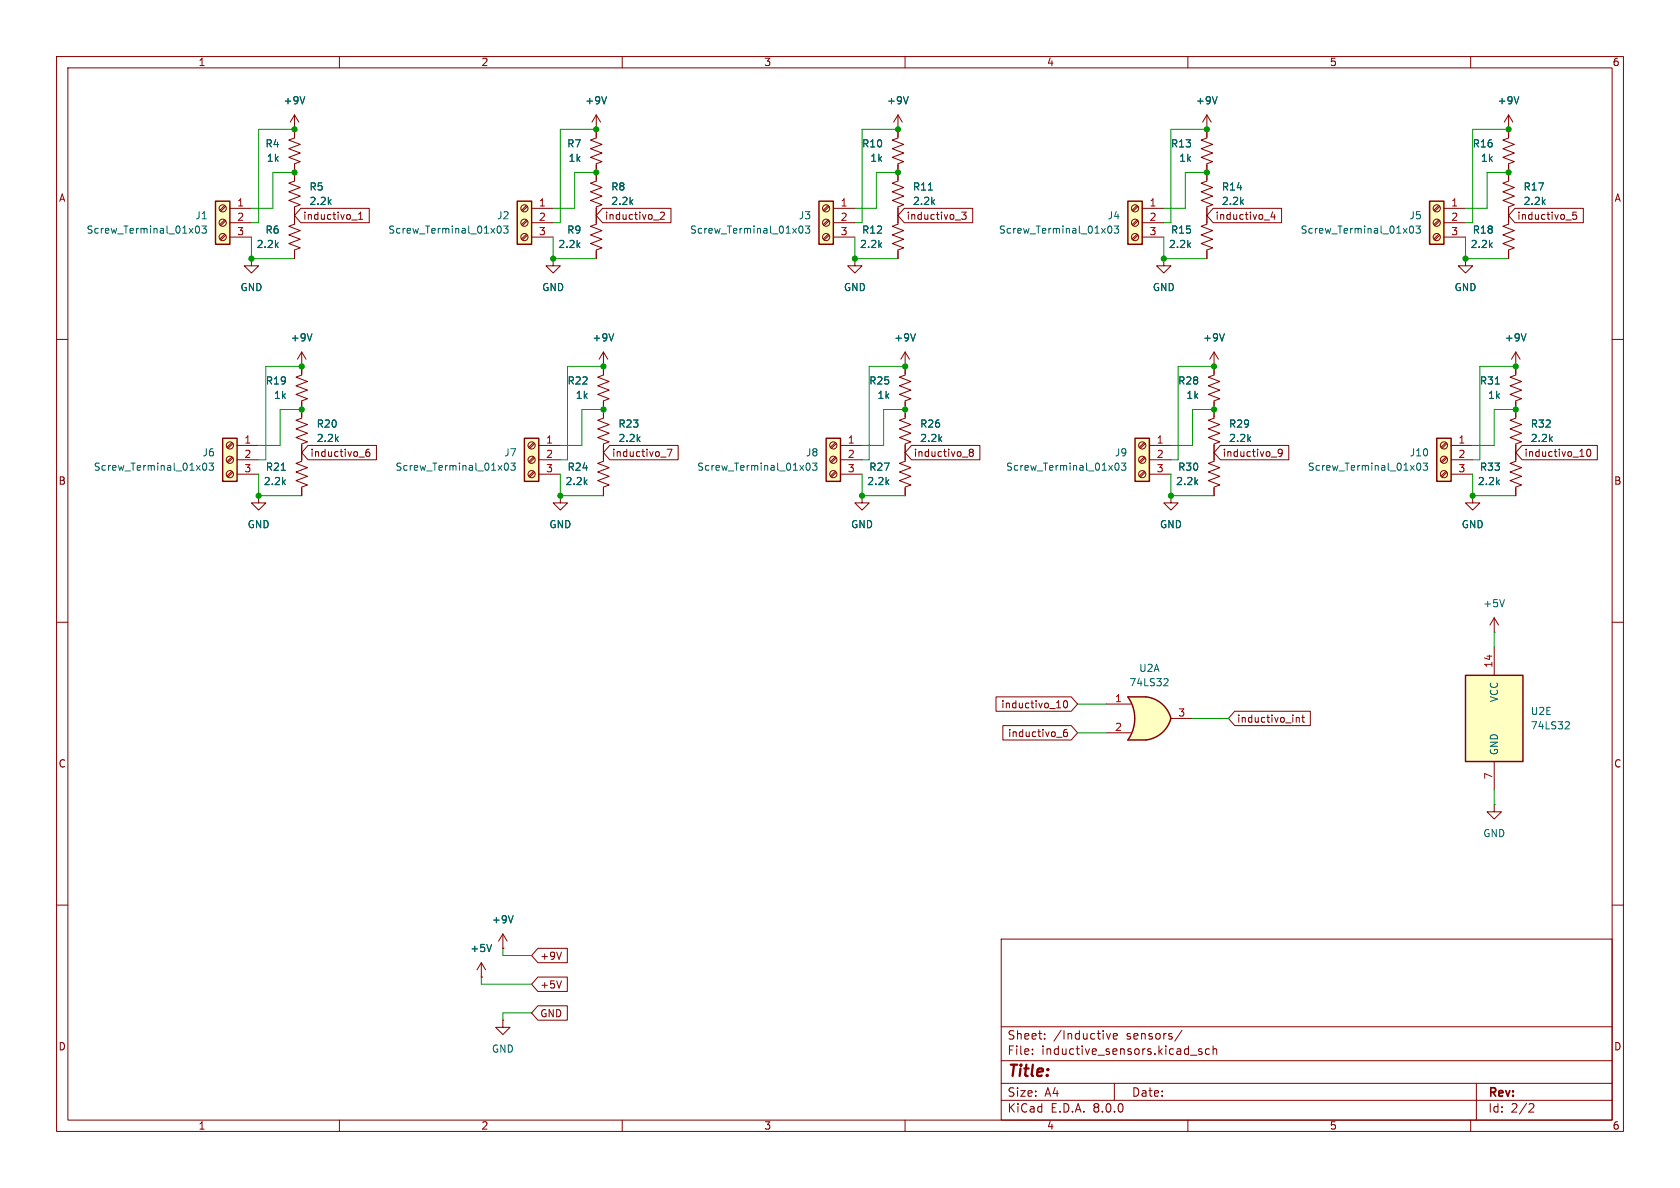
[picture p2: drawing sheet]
<svg xmlns="http://www.w3.org/2000/svg" width="297mm" height="210mm" viewBox="0 0 297 210" stroke-linecap="round" stroke-linejoin="round" font-family="sans-serif">
<g fill="none" stroke="#840000" stroke-width=".18">
<path d="M10 10h277v190h-277zM12 12h273v186h-273zM60 10v2M110 10v2M160 10v2M210 10v2M260 10v2M10 60h2M285 60h2M268 64.8h.1M268 62.2v4.1l-1 .4 2 .7-2 .8 2 .8-2 .7 2 .8-1 .4v1.5M268 62.2l.7 1.3"/>
<path d="M268 62.2l-.8 1.3M10 110h2M285 110h2M10 160h2M285 160h2M177 166h108v32h-108zM60 198v2M110 198v2M160 198v2M177 194.5h108M177 191.5h108M177 187.5h108"/>
<path d="M177 181.5h108M182.5 186.3v.1M182.5 185.5v.1M184.7 183.6v.1M184.7 182.8v.1M195.6 182.7l.4 1 .3-1M196.8 183.2l.7-.1v-.3l-.5-.1-.2 .2 .1 .7h.6M197 191.5v3M209 182.1l-1.3 2M210 198v2M210.5 186.5h1.1M212.5 185.5l-.4-.1-.2 .2 .1 .2 .5 .2v.3h-.6"/>
<path d="M213.8 185.5l-.4-.1-.3 .3v.4l.1 .2h.6M214.5 185.5l.2-.1 .3 .1 .1 .9M214.5 184.9v1.5M260 198v2M261 191.5v6.5M270.5 195.1l.5 .1 .2 .3-1 1.1h1"/>
</g>
<path d="M269.8 59l-.4 1.3M264.4 67.9h.7" fill="none" stroke="#006464" stroke-width=".18"/>
<path d="M259.1 119.4h10.1v15.2h-10.1z" fill="#ffffc2"/>
<path d="M259.1 119.4h10.1v15.2h-10.1z" fill="none" stroke="#840000" stroke-width=".25"/>
<path d="M106.7 72.4v1.5l-1 .4 2 .8-2 .7 2 .8-2 .7 2 .8-1 .4v1.5M264.2 114.3v5.1M264.2 134.6v5.1" fill="none" stroke="#840000" stroke-width=".18"/>
<path d="M276.9 127.6h.4l.2 .3-.8 .9h.8" fill="none" stroke="#006464" stroke-width=".18"/>
<path d="M38.1 35.6h2.5v7.6h-2.5z" fill="#ffffc2"/>
<path d="M38.1 35.6h2.5v7.6h-2.5z" fill="none" stroke="#840000" stroke-width=".25"/>
<g fill="none" stroke="#840000" stroke-width=".18">
<path d="M39.7 38.9l-.8 .8M39.7 36.3l-.8 .9M39.9 39l-.9 .9M39.9 36.5l-.9 .8M40.6 36.8h3.8M40.6 39.4h3.8M213.4 30.5v1.5l-1.1 .4 2.1 .7-2.1 .8 2.1 .8-2.1 .7 2.1 .8-1 .4v1.5M39.7 41.4l-.8 .8M39.9 41.6l-.9 .8M40.6 41.9h3.8"/>
<circle cx="39.4" cy="36.8" r=".63"/>
<circle cx="39.4" cy="39.4" r=".63"/>
<circle cx="39.4" cy="41.9" r=".63"/>
</g>
<path d="M35.7 39.9h.8l-.4 .5 .3 .2v.5l-.2 .1-.5-.1M34.7 40l.1-.1a.68 .68 0 0 1 .5 .7 .68 .68 0 0 1-.5 .6 .84 .84 0 0 1-.1-1.2z" fill="none" stroke="#006464" stroke-width=".18"/>
<path d="M252.7 35.6h2.6v7.6h-2.6z" fill="#ffffc2"/>
<path d="M252.7 35.6h2.6v7.6h-2.6z" fill="none" stroke="#840000" stroke-width=".25"/>
<g fill="none" stroke="#840000" stroke-width=".18">
<path d="M52.1 20.3v4.1l-1 .4 2 .7-2 .8 2 .8-2 .7 2 .8-1 .4v1.5M52.1 22.9h.1M52.1 20.3l.7 1.3M52.1 20.3l-.8 1.3M158.7 30.5v1.5l-1 .4 2.1 .7-2.1 .8 2.1 .8-2.1 .7 2.1 .8-1.1 .4v1.5M213.4 22.9h.1M213.4 20.3l.7 1.3M213.4 20.3v2.6M213.4 20.3l-.8 1.3M254.4 38.9l-.9 .8M254.4 36.3l-.9 .9M254.5 39l-.8 .9"/>
<path d="M254.5 36.5l-.8 .8M255.3 36.8h3.8M255.3 39.4h3.8M44.4 45.7v1.3h-1.2l1.2 1.3 1.3-1.3h-1.3M44.4 45.7h.1M254.4 41.4l-.9 .8M254.5 41.6l-.8 .8M255.3 41.9h3.8M53.3 62.2v4.1l-1 .4 2.1 .7-2.1 .8 2.1 .8-2.1 .7 2.1 .8-1.1 .4v3l-1 .4 2.1 .8-2.1 .7 2.1 .8-2.1 .7 2.1 .8-1.1 .4v1.5M53.3 64.8h.1M53.3 62.2l.8 1.3M53.3 62.2l-.7 1.3"/>
<circle cx="254" cy="39.4" r=".63"/>
<circle cx="254" cy="36.8" r=".63"/>
<circle cx="254" cy="41.9" r=".63"/>
</g>
<path d="M53.9 17.1l-.4 1.3M215.2 17.1l-.4 1.3M164.1 33.6h.7M250.3 39.9h.8l-.4 .5 .3 .2v.5l-.1 .1-.6-.1M55.2 59l-.5 1.3M249.4 40l.1-.1a.68 .68 0 0 1 .4 .7 .68 .68 0 0 1-.4 .6 .84 .84 0 0 1-.1-1.2z" fill="none" stroke="#006464" stroke-width=".18"/>
<path d="M39.4 77.5h2.5v7.6h-2.5z" fill="#ffffc2"/>
<path d="M39.4 77.5h2.5v7.6h-2.5z" fill="none" stroke="#840000" stroke-width=".25"/>
<g fill="none" stroke="#840000" stroke-width=".18">
<path d="M52.1 30.5v1.5l-1 .4 2 .7-2 .8 2 .8-2 .7 2 .8-1 .4v3l-1 .4 2 .8-2 .7 2 .8-2 .8 2 .7-1 .4v1.5M41 78.2l-.9 .9M41.2 78.4l-.9 .8M41.9 78.7h3.8M106.7 64.8h.1M106.7 62.2v4.1l-1 .4 2 .7-2 .8 2 .8-2 .7 2 .8-1 .4v1.5M106.7 62.2l.7 1.3M106.7 62.2l-.8 1.3M41 83.3l-.9 .9M41 80.8l-.9 .8M41.2 83.5l-.9 .8M41.2 80.9l-.9 .9"/>
<path d="M41.9 81.3h3.8M41.9 83.8h3.8M264.2 142.2v1.3h1.2l-1.2 1.3-1.3-1.3h1.3M264.2 142.2h.1"/>
<circle cx="40.6" cy="78.7" r=".63"/>
<circle cx="40.6" cy="83.8" r=".63"/>
<circle cx="40.6" cy="81.3" r=".63"/>
</g>
<path d="M108.5 59l-.4 1.3M36 81.9h.1a.68 .68 0 0 1 .5 .6 .68 .68 0 0 1-.5 .6 .84 .84 0 0 1-.1-1.2zM37 81.9h.7l-.4 .4 .4 .2v.5l-.2 .1-.5-.1" fill="none" stroke="#006464" stroke-width=".18"/>
<path d="M202 125.6l5 1.4a5.2 5.2 0 0 1-4.4 3.8z" fill="#ffffc2" stroke="#ffffc2" stroke-width=".18"/>
<path d="M199.4 130.8h3.2M199.4 123.2h3.2" fill="none" stroke="#ffffc2" stroke-width=".18"/>
<path d="M199.4 123.2h3.2v7.6h-3.2a6.7 6.7 0 0 0 0-7.6z" fill="#ffffc2"/>
<path d="M202.6 123.2a5.1 5.1 0 0 1 4.4 3.8l-5 1.3z" fill="#ffffc2" stroke="#ffffc2" stroke-width=".18"/>
<path d="M202.6 123.2h-3.2a6.6 6.6 0 0 1 0 7.6h3.2M202.6 123.2a5.1 5.1 0 0 1 4.4 3.8M207 127a5.2 5.2 0 0 1-4.4 3.8" fill="none" stroke="#840000" stroke-width=".25"/>
<g fill="none" stroke="#840000" stroke-width=".18">
<path d="M97.8 45.7v1.3h-1.3l1.3 1.3 1.3-1.3h-1.3M97.8 45.7h.1M160 62.2v4.1l-1 .4 2 .7-2 .8 2 .8-2 .7 2 .8-1 .4v3l-1 .4 2 .8-2 .7 2 .8-2 .7 2 .8-1 .4v3l-1 .4 2 .8-2 .7 2 .8-2 .8 2 .7-1 .4v1.5M160 64.8h.1M160 62.2l.8 1.3M160 62.2l-.7 1.3M268 72.4v1.5l-1 .4 2 .8-2 .7 2 .8-2 .7 2 .8-1 .4v3l-1 .4 2 .8-2 .7 2 .8-2 .8 2 .7-1 .4v1.5M260.3 87.6v1.3h-1.2l1.2 1.3 1.3-1.3h-1.3M260.3 87.6h.1M264.2 111.8h.1M264.2 109.2l-.8 1.3M264.2 109.2v2.6"/>
<path d="M264.2 109.2l.7 1.3M195.6 124.5h4.3M195.6 129.5h4.3M207 127h3.8"/>
</g>
<path d="M161.8 59l-.4 1.3M206 120h.4l.1 .3-.8 .9h.8M266 106l-.4 1.3" fill="none" stroke="#006464" stroke-width=".18"/>
<path d="M146 77.5h2.6v7.6h-2.6z" fill="#ffffc2"/>
<path d="M146 77.5h2.6v7.6h-2.6z" fill="none" stroke="#840000" stroke-width=".25"/>
<g fill="none" stroke="#840000" stroke-width=".18">
<path d="M158.7 22.9h.1M158.7 20.3v4.1l-1 .4 2.1 .7-2.1 .8 2.1 .8-2.1 .7 2.1 .8-1.1 .4v1.5M158.7 20.3l.8 1.3M158.7 20.3l-.7 1.3M266.7 38.1v1.5l-1 .4 2 .8-2 .7 2 .8-2 .8 2 .7-1 .4v1.5M259.1 45.7v1.3h-1.3l1.3 1.3 1.2-1.3h-1.2M259.1 45.7h.1M147.7 78.2l-.9 .9M147.9 78.4l-.9 .8M148.6 78.7h3.8M147.7 83.3l-.9 .9M147.7 80.8l-.9 .8"/>
<path d="M147.9 83.5l-.9 .8M147.9 80.9l-.9 .9M148.6 81.3h3.8M148.6 83.8h3.8"/>
<circle cx="147.3" cy="78.7" r=".63"/>
<circle cx="147.3" cy="81.3" r=".63"/>
<circle cx="147.3" cy="83.8" r=".63"/>
</g>
<path d="M160.6 17.1l-.5 1.3M142.6 82l.2-.1a.68 .68 0 0 1 .4 .6 .68 .68 0 0 1-.4 .6l-.2-.1-.1-.4zM143.6 81.9h.8l-.4 .4 .4 .2v.5l-.2 .1-.6-.1" fill="none" stroke="#006464" stroke-width=".18"/>
<path d="M254 77.5h2.5v7.6h-2.5z" fill="#ffffc2"/>
<path d="M254 77.5h2.5v7.6h-2.5z" fill="none" stroke="#840000" stroke-width=".25"/>
<g fill="none" stroke="#840000" stroke-width=".18">
<path d="M255.6 78.2l-.8 .9M255.8 78.4l-.9 .8M256.5 78.7h3.8M255.6 83.3l-.8 .9M255.6 80.8l-.8 .8M255.8 83.5l-.9 .8M255.8 80.9l-.9 .9M256.5 81.3h3.8M256.5 83.8h3.8"/>
<circle cx="255.3" cy="78.7" r=".63"/>
<circle cx="255.3" cy="81.3" r=".63"/>
<circle cx="255.3" cy="83.8" r=".63"/>
</g>
<path d="M250.6 81.9h.1a.68 .68 0 0 1 .5 .6 .68 .68 0 0 1-.5 .6 .84 .84 0 0 1-.1-1.2zM251.6 81.9h.8l-.4 .4 .3 .2v.5l-.2 .1-.5-.1" fill="none" stroke="#006464" stroke-width=".18"/>
<path d="M91.4 35.6h2.6v7.6h-2.6z" fill="#ffffc2"/>
<path d="M91.4 35.6h2.6v7.6h-2.6z" fill="none" stroke="#840000" stroke-width=".25"/>
<g fill="none" stroke="#840000" stroke-width=".18">
<path d="M93.1 38.9l-.9 .8M93.1 36.3l-.9 .9M93.2 39l-.8 .9M93.2 36.5l-.8 .8M94 36.8h3.8M94 39.4h3.8M105.4 22.9h.1M105.4 20.3v4.1l-1 .4 2 .7-2 .8 2 .8-2 .7 2 .8-1 .4v1.5M105.4 20.3l.8 1.3M105.4 20.3l-.8 1.3M266.7 20.3v4.1l-1 .4 2 .7-2 .8 2 .8-2 .7 2 .8-1 .4v3l-1 .4 2 .7-2 .8 2 .8-2 .7 2 .8-1 .4v1.5M266.7 22.9h.1"/>
<path d="M266.7 20.3l.8 1.3M266.7 20.3l-.8 1.3M93.1 41.4l-.9 .8M93.2 41.6l-.8 .8M94 41.9h3.8M151.1 45.7v1.3h-1.2l1.2 1.3 1.3-1.3h-1.3M151.1 45.7h.1"/>
<circle cx="92.7" cy="39.4" r=".63"/>
<circle cx="92.7" cy="36.8" r=".63"/>
<circle cx="92.7" cy="41.9" r=".63"/>
</g>
<path d="M107.2 17.1l-.4 1.3M268.5 17.1l-.4 1.3M89 39.9h.8l-.4 .5 .4 .2v.5l-.2 .1-.6-.1M88.1 40l.1-.1a.68 .68 0 0 1 .4 .7 .68 .68 0 0 1-.4 .6 .84 .84 0 0 1-.1-1.2z" fill="none" stroke="#006464" stroke-width=".18"/>
<path d="M144.8 35.6h2.5v7.6h-2.5z" fill="#ffffc2"/>
<path d="M144.8 35.6h2.5v7.6h-2.5z" fill="none" stroke="#840000" stroke-width=".25"/>
<g fill="none" stroke="#840000" stroke-width=".18">
<path d="M146.4 38.9l-.9 .8M146.4 36.3l-.9 .9M146.6 39l-.9 .9M146.6 36.5l-.9 .8M147.3 36.8h3.8M147.3 39.4h3.8M158.7 38.1v1.5l-1 .4 2.1 .8-2.1 .7 2.1 .8-2.1 .8 2.1 .7-1.1 .4v1.5M146.4 41.4l-.9 .8M146.6 41.6l-.9 .8M147.3 41.9h3.8M214.6 64.8h.1M214.6 72.4v1.5l-1 .4 2 .8-2 .7 2 .8-2 .7 2 .8-1 .4v1.5"/>
<path d="M214.6 62.2l.8 1.3M214.6 62.2v2.6M214.6 62.2l-.7 1.3M99.1 87.6v1.3h-1.3l1.3 1.3 1.2-1.3h-1.2M99.1 87.6h.1M106.7 80v1.5l-1 .4 2 .8-2 .7 2 .8-2 .8 2 .7-1 .4v1.5"/>
<circle cx="146" cy="36.8" r=".63"/>
<circle cx="146" cy="39.4" r=".63"/>
<circle cx="146" cy="41.9" r=".63"/>
</g>
<path d="M142.4 39.9h.8l-.5 .5 .4 .2v.5l-.2 .1-.5-.1M141.4 40l.1-.1a.68 .68 0 0 1 .5 .7 .68 .68 0 0 1-.5 .6 .84 .84 0 0 1-.1-1.2zM216.4 59l-.4 1.3" fill="none" stroke="#006464" stroke-width=".18"/>
<path d="M92.7 77.5h2.5v7.6h-2.5z" fill="#ffffc2"/>
<path d="M92.7 77.5h2.5v7.6h-2.5z" fill="none" stroke="#840000" stroke-width=".25"/>
<g fill="none" stroke="#840000" stroke-width=".18">
<path d="M94.3 78.2l-.8 .9M94.5 78.4l-.9 .8M95.2 78.7h3.9M45.7 87.6v1.3h-1.3l1.3 1.3 1.3-1.3h-1.3M45.7 87.6h.1M53.3 80v1.5l-1 .4 2.1 .8-2.1 .7 2.1 .8-2.1 .8 2.1 .7-1.1 .4v1.5M94.3 83.3l-.8 .9M94.3 80.8l-.8 .8M94.5 83.5l-.9 .8M94.5 80.9l-.9 .9M95.2 81.3h3.9M95.2 83.8h3.9"/>
<path d="M85.1 172.7h.1M85.1 170.2l-.8 1.3M85.1 170.2v2.5M85.1 170.2l.8 1.3M88.9 167.6h.1M88.9 165.1l.8 1.3M88.9 165.1v2.5M88.9 165.1l-.8 1.3M88.9 180.3v1.3h-1.3l1.3 1.3 1.3-1.3h-1.3M88.9 180.3h.1"/>
<circle cx="94" cy="78.7" r=".63"/>
<circle cx="94" cy="83.8" r=".63"/>
<circle cx="94" cy="81.3" r=".63"/>
</g>
<path d="M49.7 83.1h.7M89.3 82l.2-.1a.68 .68 0 0 1 .4 .6 .68 .68 0 0 1-.4 .6l-.2-.1-.1-.4zM90.3 81.9h.8l-.4 .4 .3 .2v.5l-.2 .1-.5-.1M86.9 166.9l-.4 1.3M90.7 161.9l-.4 1.2" fill="none" stroke="#006464" stroke-width=".18"/>
<path d="M199.4 35.6h2.5v7.6h-2.5z" fill="#ffffc2"/>
<path d="M199.4 35.6h2.5v7.6h-2.5z" fill="none" stroke="#840000" stroke-width=".25"/>
<g fill="none" stroke="#840000" stroke-width=".18">
<path d="M201 38.9l-.8 .8M201 36.3l-.8 .9M201.2 39l-.9 .9M201.2 36.5l-.9 .8M201.9 36.8h3.8M201.9 39.4h3.8M213.4 38.1v1.5l-1.1 .4 2.1 .8-2.1 .7 2.1 .8-2.1 .8 2.1 .7-1 .4v1.5M213.4 22.9v1.5l-1.1 .4 2.1 .7-2.1 .8 2.1 .8-2.1 .7 2.1 .8-1 .4v1.5M201 41.4l-.8 .8M201.2 41.6l-.9 .8M201.9 41.9h3.8M205.7 45.7v1.3h-1.2l1.2 1.3 1.3-1.3h-1.3"/>
<path d="M205.7 45.7h.1M214.6 64.8v1.5l-1 .4 2 .7-2 .8 2 .8-2 .7 2 .8-1 .4v1.5M152.4 87.6v1.3h-1.3l1.3 1.3 1.3-1.3h-1.3M152.4 87.6h.1M214.6 80v1.5l-1 .4 2 .8-2 .7 2 .8-2 .8 2 .7-1 .4v1.5"/>
<circle cx="200.7" cy="36.8" r=".63"/>
<circle cx="200.7" cy="39.4" r=".63"/>
<circle cx="200.7" cy="41.9" r=".63"/>
</g>
<path d="M197 39.9h.8l-.5 .5 .4 .2v.5l-.2 .1-.5-.1M196 40l.1-.1a.68 .68 0 0 1 .5 .7 .68 .68 0 0 1-.5 .6 .84 .84 0 0 1-.1-1.2z" fill="none" stroke="#006464" stroke-width=".18"/>
<path d="M200.7 77.5h2.5v7.6h-2.5z" fill="#ffffc2"/>
<path d="M200.7 77.5h2.5v7.6h-2.5z" fill="none" stroke="#840000" stroke-width=".25"/>
<g fill="none" stroke="#840000" stroke-width=".18">
<path d="M52.1 22.9h.1M52.1 22.9v1.2M52.1 29.2v2.6M52.1 36.8v2.6M53.2 36.8h12.1v2.6h-12.1l-1.1-1.3zM62.2 38.9h1M63.4 38.8h.7M63.4 37.9l.4-.4v1.3M105.4 29.2v2.8l-1 .4 2 .7-2 .8 2 .8-2 .7 2 .8-1 .4v3l-1 .4 2 .8-2 .7 2 .8-2 .8 2 .7-1 .4v1.5M105.4 22.9h.1M105.4 22.9v1.2M106.5 36.8h12.1v2.6h-12.1l-1.1-1.3z"/>
<path d="M115.5 38.9h1M116.7 37.6l.5-.1 .3 .4-.8 .9h.8M158.7 22.9h.1M158.7 22.9v1.2M158.7 29.2v2.6M158.7 36.8v2.6M159.9 36.8h12.1v2.6h-12.1l-1.2-1.3zM168.9 38.9h.9M170 37.5h.8l-.4 .5 .3 .1v.5l-.1 .2-.6-.2M213.4 22.9h.1M213.4 22.9v1.2M213.4 29.2v2.6"/>
<path d="M213.4 36.8v2.6M214.5 36.8h12.1v2.6h-12.1l-1.1-1.3zM223.5 38.9h.9M225 37.4l-.3 .9h.8M225.3 37.9v.9M266.7 22.9h.1M266.7 22.9v1.2M266.7 29.2v2.6M266.7 36.8v2.6M267.8 36.8h12.1v2.6h-12.1l-1.1-1.3zM276.8 38.9h1M278.7 37.5h-.6l-.1 .6 .2-.1h.4l.2 .2-.1 .4-.2 .2-.5-.2"/>
<path d="M44.4 45.7h.1M52.1 44.5v1.2M97.8 45.7h.1M151.1 45.7h.1M158.7 44.5v1.2M205.7 45.7h.1M213.4 44.5v1.2M259.1 45.7h.1M266.7 44.5v1.2M53.3 64.8h.1M53.3 64.8v1.2M53.3 71.1v2.6"/>
<path d="M53.3 78.7v2.6M54.5 78.7h12.1v2.6h-12.1l-1.2-1.3zM65.3 79.4l-.4 .1a.86 .86 0 0 0 0 1.2l.4-.1 .1-.5-.3-.2-.3 .1-.1 .1M106.7 64.8h.1M106.7 64.8v1.2M106.7 71.1v2.6M106.7 78.7v2.6M107.8 78.7h12.1v2.6h-12.1l-1.1-1.3zM117.9 79.4h.9l-.6 1.3M160 64.8h.1M160 64.8v1.2M160 71.1v2.6"/>
<path d="M160 78.7v2.6M161.1 78.7h12.1v2.6h-12.1l-1.1-1.3zM171.6 80l-.3-.3 .3-.3h.2l.3 .3-.3 .3M171.6 80l-.3 .2 .1 .4 .2 .1h.2l.3-.3v-.2l-.3-.2M171.6 80h.2M202.3 78.2l-.9 .9M202.5 78.4l-.9 .8M203.2 78.7h3.8M214.6 64.8h.1M214.6 64.8v1.2M214.6 71.1v2.6M214.6 78.7v2.6"/>
<path d="M215.7 78.7h12.1v2.6h-12.1l-1.1-1.3zM226.7 80l-.3 .2-.3-.1-.1-.1 .1-.5 .3-.1 .2 .1a.84 .84 0 0 1-.3 1.2h-.2M268 64.8h.1M268 64.8v1.2M268 71.1v2.6M268 78.7v2.6M269.1 78.7h13.3v2.6h-13.3l-1.1-1.3zM280.6 79.5l.2-.1a.68 .68 0 0 1 .4 .6 .68 .68 0 0 1-.4 .7l-.2-.1-.1-.4zM45.7 87.6h.1M53.3 86.4v1.2M63.5 80.8h.9M99.1 87.6h.1"/>
<path d="M106.7 86.4v1.2M116.8 80.8h1M152.4 87.6h.1M160 86.4v1.2M170.1 80.8h1M202.3 83.3l-.9 .9M202.3 80.8l-.9 .8M202.5 83.5l-.9 .8M202.5 80.9l-.9 .9M203.2 81.3h3.8M203.2 83.8h3.8M207 87.6v1.3h-1.3l1.3 1.3 1.3-1.3h-1.3"/>
<path d="M207 87.6h.1M214.6 86.4v1.2M224.7 80.8h1M260.3 87.6h.1M268 86.4v1.2M279.3 80.7h.7M176.1 123.2h13.3l1.1 1.3-1.1 1.2h-13.3zM177.3 128.3h12.1l1.1 1.2-1.1 1.3h-12.1zM186.8 130.3h1M186.8 125.1h.7M188.2 123.9h.1a.68 .68 0 0 1 .4 .6 .68 .68 0 0 1-.4 .6 .84 .84 0 0 1-.1-1.2zM188.6 128.9l-.4 .1a.86 .86 0 0 0 0 1.2l.5-.1v-.4l-.2-.3h-.3l-.2 .3"/>
<path d="M218.3 125.7h13.4v2.6h-13.4l-1.1-1.3zM229.2 126.8v.9M229.2 126.9l.1-.1 .3 .1 .1 .8M230.1 126.8h.5M230.3 126.4v1.1l.3 .2M85.1 172.7h.1M88.9 167.6h.1M95.1 172.7h5.2v2.6h-5.2l-1.1-1.3zM95.1 167.6h5.2v2.6h-5.2l-1.1-1.3zM95.1 177.8h5.2v2.5h-5.2l-1.1-1.2zM99.3 173.4l-.5 1.3M99.3 168.3l-.5 1.3"/>
<circle cx="201.9" cy="78.7" r=".63"/>
<circle cx="201.9" cy="83.8" r=".63"/>
<circle cx="201.9" cy="81.3" r=".63"/>
</g>
<g fill="none" stroke="#006464" stroke-width=".18">
<path d="M53.9 17.1l-.4 1.3M107.2 17.1l-.4 1.3M160.6 17.1l-.5 1.3M215.2 17.1l-.4 1.3M268.5 17.1l-.4 1.3M164.1 33.6h.7M55.2 59l-.5 1.3M108.5 59l-.4 1.3M161.8 59l-.4 1.3M216.4 59l-.4 1.3M269.8 59l-.4 1.3M264.4 67.9h.7"/>
<path d="M49.7 83.1h.7M197.3 81.9h.1a.68 .68 0 0 1 .4 .6 .68 .68 0 0 1-.4 .6 .84 .84 0 0 1-.1-1.2zM198.3 81.9h.7l-.4 .4 .4 .2v.5l-.2 .1-.5-.1M86.9 166.9l-.4 1.3M90.7 161.9l-.4 1.2"/>
</g>
<g fill="none" stroke="#009600" stroke-width=".18">
<path d="M52.1 30.5h-3.8v6.3h-3.9M52.1 22.9h-6.4v16.5h-1.3M105.4 30.5h-3.8v6.3h-3.8M105.4 22.9h-6.3v16.5h-1.3M158.7 30.5h-3.8v6.3h-3.8M158.7 22.9h-6.3v16.5h-1.3M213.4 30.5h-3.9v6.3h-3.8M213.4 22.9h-6.4v16.5h-1.3M266.7 22.9h-6.4v16.5h-1.2M266.7 30.5h-3.8v6.3h-3.8M44.4 41.9v3.8h7.7M97.8 41.9v3.8h7.6"/>
<path d="M151.1 41.9v3.8h7.6M205.7 41.9v3.8h7.7M259.1 41.9v3.8h7.6M53.3 64.8h-6.3v16.5h-1.3M53.3 72.4h-3.8v6.3h-3.8M106.7 64.8h-6.4v16.5h-1.2M106.7 72.4h-3.8v6.3h-3.8M160 64.8h-6.3v16.5h-1.3M160 72.4h-3.8v6.3h-3.8M214.6 64.8h-6.3v16.5h-1.3M214.6 72.4h-3.8v6.3h-3.8M268 72.4h-3.8v6.3h-3.9"/>
<path d="M268 64.8h-6.4v16.5h-1.3M45.7 83.8v3.8h7.6M99.1 83.8v3.8h7.6M152.4 83.8v3.8h7.6M207 83.8v3.8h7.6M260.3 83.8v3.8h7.7M264.2 111.8v2.5M190.5 129.5h5.1M190.5 124.5h5.1M210.8 127h6.4M264.2 139.7v2.5M85.1 172.7v1.3h8.9"/>
<path d="M88.9 167.6v1.3h5.1M94 179.1h-5.1v1.2"/>
</g>
<g fill="#009600" stroke="#009600" stroke-width=".18">
<circle cx="44.4" cy="45.7" r=".46"/>
<circle cx="52.1" cy="22.9" r=".46"/>
<circle cx="52.1" cy="30.5" r=".46"/>
<circle cx="152.4" cy="87.6" r=".46"/>
<circle cx="158.7" cy="30.5" r=".46"/>
<circle cx="158.7" cy="22.9" r=".46"/>
<circle cx="151.1" cy="45.7" r=".46"/>
<circle cx="268" cy="64.8" r=".46"/>
<circle cx="268" cy="72.4" r=".46"/>
<circle cx="259.1" cy="45.7" r=".46"/>
<circle cx="213.4" cy="22.9" r=".46"/>
<circle cx="266.7" cy="22.9" r=".46"/>
<circle cx="266.7" cy="30.5" r=".46"/>
<circle cx="260.3" cy="87.6" r=".46"/>
<circle cx="214.6" cy="72.4" r=".46"/>
<circle cx="53.3" cy="64.8" r=".46"/>
<circle cx="53.3" cy="72.4" r=".46"/>
<circle cx="99.1" cy="87.6" r=".46"/>
<circle cx="45.7" cy="87.6" r=".46"/>
<circle cx="106.7" cy="72.4" r=".46"/>
<circle cx="205.7" cy="45.7" r=".46"/>
<circle cx="160" cy="72.4" r=".46"/>
<circle cx="160" cy="64.8" r=".46"/>
<circle cx="213.4" cy="30.5" r=".46"/>
<circle cx="214.6" cy="64.8" r=".46"/>
<circle cx="207" cy="87.6" r=".46"/>
<circle cx="105.4" cy="30.5" r=".46"/>
<circle cx="106.7" cy="64.8" r=".46"/>
<circle cx="97.8" cy="45.7" r=".46"/>
<circle cx="105.4" cy="22.9" r=".46"/>
</g>
<text font-size="2.8" fill="#840000" x="178" y="190.9">Title:</text>
<g font-size="2.1" fill="#840000">
<text x="178" y="184">Sheet:</text>
<text x="186.2" y="184">/Inductive</text>
<text x="199.2" y="184">sensors/</text>
<text x="178" y="186.7">File:</text>
<text x="184.1" y="186.7">inductive_sensors.kicad_sch</text>
<text x="178" y="196.9">KiCad</text>
<text x="178" y="194.1">Size:</text>
<text x="184.7" y="194.1">A4</text>
<text x="185.7" y="196.9">E.D.A.</text>
<text x="193.3" y="196.9">8.0.0</text>
<text x="200" y="194.1">Date:</text>
<text x="263" y="194.3">Rev:</text>
<text x="263" y="196.9">Id:</text>
<text x="267.1" y="196.9">2/2</text>
</g>
<g font-size="1.8" fill="#840000">
<text x="35" y="11.9">1</text>
<text x="85" y="11.9">2</text>
<text x="135" y="11.9">3</text>
<text x="185" y="11.9">4</text>
<text x="235" y="11.9">5</text>
<text x="285" y="11.9">6</text>
<text x="10.3" y="35.9">A</text>
<text x="285.3" y="35.9">A</text>
<text x="53.5" y="39.1">inductivo_1</text>
<text x="106.8" y="39.1">inductivo_2</text>
<text x="160.2" y="39.1">inductivo_3</text>
<text x="214.8" y="39.1">inductivo_4</text>
<text x="268.1" y="39.1">inductivo_5</text>
<text x="54.8" y="81">inductivo_6</text>
<text x="108.1" y="81">inductivo_7</text>
<text x="161.4" y="81">inductivo_8</text>
<text x="216.1" y="81">inductivo_9</text>
<text x="269.4" y="81">inductivo_10</text>
<text x="10.3" y="85.9">B</text>
<text x="285.3" y="85.9">B</text>
<text x="176.9" y="125.4">inductivo_10</text>
<text x="178.1" y="130.5">inductivo_6</text>
<text x="218.6" y="128">inductivo_int</text>
<text x="10.3" y="135.9">C</text>
<text x="285.3" y="135.9">C</text>
<text x="95.4" y="169.9">+9V</text>
<text x="95.4" y="174.9">+5V</text>
<text x="10.3" y="185.9">D</text>
<text x="95.4" y="180">GND</text>
<text x="285.3" y="185.9">D</text>
<text x="35" y="199.9">1</text>
<text x="85" y="199.9">2</text>
<text x="135" y="199.9">3</text>
<text x="185" y="199.9">4</text>
<text x="235" y="199.9">5</text>
<text x="285" y="199.9">6</text>
</g>
<g font-size="1.8" fill="#006464">
<text x="50" y="18.6">+9V</text>
<text x="103.4" y="18.6">+9V</text>
<text x="156.7" y="18.6">+9V</text>
<text x="211.3" y="18.6">+9V</text>
<text x="264.7" y="18.6">+9V</text>
<text x="46.8" y="26.3">R4</text>
<text x="47.1" y="28.8">1k</text>
<text x="100.2" y="26.3">R7</text>
<text x="100.4" y="28.8">1k</text>
<text x="152.3" y="26.3">R10</text>
<text x="153.8" y="28.8">1k</text>
<text x="206.9" y="26.3">R13</text>
<text x="208.4" y="28.8">1k</text>
<text x="260.3" y="26.3">R16</text>
<text x="261.7" y="28.8">1k</text>
<text x="54.6" y="33.9">R5</text>
<text x="108" y="33.9">R8</text>
<text x="161.3" y="33.9">R11</text>
<text x="215.9" y="33.9">R14</text>
<text x="269.3" y="33.9">R17</text>
<text x="15.2" y="41.5">Screw_Terminal_01x03</text>
<text x="34.4" y="39">J1</text>
<text x="46.8" y="41.5">R6</text>
<text x="54.6" y="36.4">2.2k</text>
<text x="68.5" y="41.5">Screw_Terminal_01x03</text>
<text x="87.8" y="39">J2</text>
<text x="100.2" y="41.5">R9</text>
<text x="108" y="36.4">2.2k</text>
<text x="121.9" y="41.5">Screw_Terminal_01x03</text>
<text x="141.1" y="39">J3</text>
<text x="152.3" y="41.5">R12</text>
<text x="161.3" y="36.4">2.2k</text>
<text x="176.5" y="41.5">Screw_Terminal_01x03</text>
<text x="195.7" y="39">J4</text>
<text x="206.9" y="41.5">R15</text>
<text x="215.9" y="36.4">2.2k</text>
<text x="229.8" y="41.5">Screw_Terminal_01x03</text>
<text x="249.1" y="39">J5</text>
<text x="260.3" y="41.5">R18</text>
<text x="269.3" y="36.4">2.2k</text>
<text x="45.3" y="44">2.2k</text>
<text x="98.6" y="44">2.2k</text>
<text x="151.9" y="44">2.2k</text>
<text x="206.6" y="44">2.2k</text>
<text x="259.9" y="44">2.2k</text>
<text x="42.4" y="51.7">GND</text>
<text x="95.8" y="51.7">GND</text>
<text x="149.1" y="51.7">GND</text>
<text x="203.7" y="51.7">GND</text>
<text x="257" y="51.7">GND</text>
<text x="51.3" y="60.6">+9V</text>
<text x="104.6" y="60.6">+9V</text>
<text x="158" y="60.6">+9V</text>
<text x="212.6" y="60.6">+9V</text>
<text x="265.9" y="60.6">+9V</text>
<text x="46.9" y="68.2">R19</text>
<text x="48.3" y="70.7">1k</text>
<text x="100.2" y="68.2">R22</text>
<text x="101.7" y="70.7">1k</text>
<text x="153.6" y="68.2">R25</text>
<text x="155" y="70.7">1k</text>
<text x="208.2" y="68.2">R28</text>
<text x="209.6" y="70.7">1k</text>
<text x="261.5" y="68.2">R31</text>
<text x="263" y="70.7">1k</text>
<text x="55.9" y="75.8">R20</text>
<text x="109.2" y="75.8">R23</text>
<text x="162.6" y="75.8">R26</text>
<text x="217.2" y="75.8">R29</text>
<text x="270.5" y="75.8">R32</text>
<text x="16.5" y="83.4">Screw_Terminal_01x03</text>
<text x="35.7" y="80.9">J6</text>
<text x="46.9" y="83.4">R21</text>
<text x="55.9" y="78.3">2.2k</text>
<text x="69.8" y="83.4">Screw_Terminal_01x03</text>
<text x="89.1" y="80.9">J7</text>
<text x="100.2" y="83.4">R24</text>
<text x="109.2" y="78.3">2.2k</text>
<text x="123.2" y="83.4">Screw_Terminal_01x03</text>
<text x="142.4" y="80.9">J8</text>
<text x="153.6" y="83.4">R27</text>
<text x="162.6" y="78.3">2.2k</text>
<text x="177.8" y="83.4">Screw_Terminal_01x03</text>
<text x="197" y="80.9">J9</text>
<text x="208.2" y="83.4">R30</text>
<text x="217.2" y="78.3">2.2k</text>
<text x="231.1" y="83.4">Screw_Terminal_01x03</text>
<text x="249.1" y="80.9">J10</text>
<text x="261.5" y="83.4">R33</text>
<text x="270.5" y="78.3">2.2k</text>
<text x="46.5" y="86">2.2k</text>
<text x="99.9" y="86">2.2k</text>
<text x="153.2" y="86">2.2k</text>
<text x="207.8" y="86">2.2k</text>
<text x="261.2" y="86">2.2k</text>
<text x="43.7" y="93.6">GND</text>
<text x="97" y="93.6">GND</text>
<text x="150.4" y="93.6">GND</text>
<text x="205" y="93.6">GND</text>
<text x="258.3" y="93.6">GND</text>
<text x="262.1" y="107.5">+5V</text>
<text x="201.3" y="119">U2A</text>
<text x="199.6" y="121.5">74LS32</text>
<text x="265" y="124.2" transform="rotate(-90 265 124.2)">VCC</text>
<text x="270.5" y="126.6">U2E</text>
<text x="270.5" y="129.1">74LS32</text>
<text x="265" y="133.6" transform="rotate(-90 265 133.6)">GND</text>
<text x="262.1" y="148.2">GND</text>
<text x="86.9" y="163.4">+9V</text>
<text x="83.1" y="168.5">+5V</text>
<text x="86.9" y="186.3">GND</text>
</g>
<g font-size="1.8" fill="#a90000">
<text x="41.8" y="36.6">1</text>
<text x="41.8" y="39.1">2</text>
<text x="41.8" y="41.7">3</text>
<text x="95.2" y="36.6">1</text>
<text x="95.2" y="39.1">2</text>
<text x="95.2" y="41.7">3</text>
<text x="148.5" y="36.6">1</text>
<text x="148.5" y="39.1">2</text>
<text x="148.5" y="41.7">3</text>
<text x="203.1" y="36.6">1</text>
<text x="203.1" y="39.1">2</text>
<text x="203.1" y="41.7">3</text>
<text x="256.5" y="36.6">1</text>
<text x="256.5" y="39.1">2</text>
<text x="256.5" y="41.7">3</text>
<text x="43.1" y="78.5">1</text>
<text x="43.1" y="81">2</text>
<text x="43.1" y="83.6">3</text>
<text x="96.4" y="78.5">1</text>
<text x="96.4" y="81">2</text>
<text x="96.4" y="83.6">3</text>
<text x="149.8" y="78.5">1</text>
<text x="149.8" y="81">2</text>
<text x="149.8" y="83.6">3</text>
<text x="204.4" y="78.5">1</text>
<text x="204.4" y="81">2</text>
<text x="204.4" y="83.6">3</text>
<text x="257.7" y="78.5">1</text>
<text x="257.7" y="81">2</text>
<text x="257.7" y="83.6">3</text>
<text x="263.9" y="118.2" transform="rotate(-90 263.9 118.2)">14</text>
<text x="197" y="124.2">1</text>
<text x="197" y="129.3">2</text>
<text x="208.2" y="126.7">3</text>
<text x="263.9" y="137.9" transform="rotate(-90 263.9 137.9)">7</text>
</g>
</svg>
